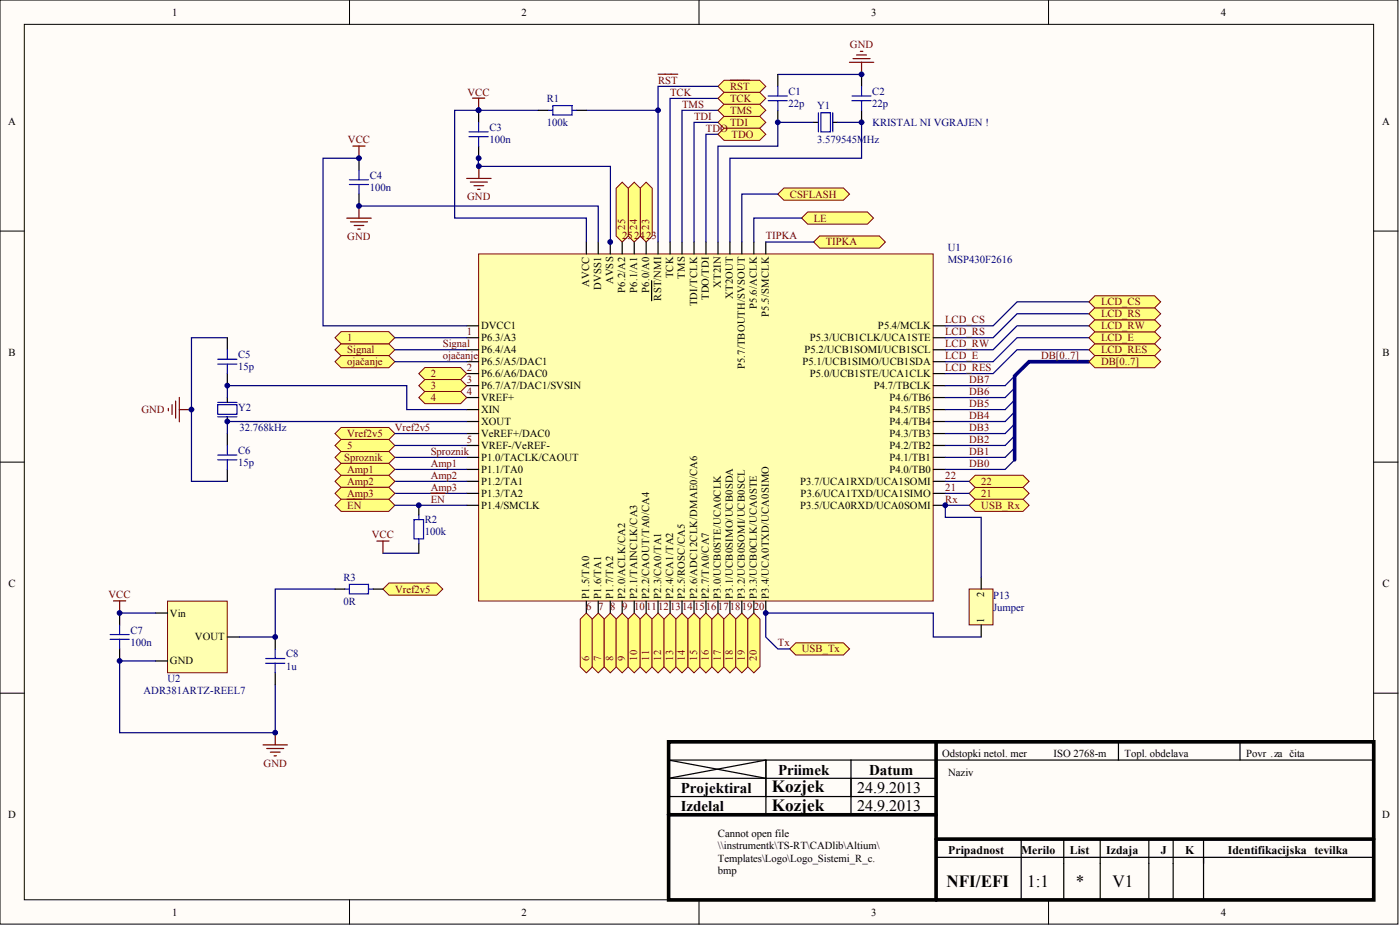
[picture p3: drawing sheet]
<svg xmlns="http://www.w3.org/2000/svg" width="486mm" height="322mm" viewBox="0 0 486 322" stroke-linecap="round" stroke-linejoin="round" font-family="sans-serif">
<g fill="#fffcf8" stroke="#000" stroke-width=".35">
<path d="M0 0h485.1v320.4h-485.1z"/>
<path d="M8.4 8.4h468.2v303.6h-468.2z"/>
</g>
<path d="M121.3 0v8.4M242.5 0v8.4M363.8 0v8.4M0 80.1h8.4M476.7 80.1h8.4M0 160.2h8.4M476.7 160.2h8.4M0 240.3h8.4M476.7 240.3h8.4M121.3 312v8.4M242.5 312v8.4M363.8 312v8.4" fill="none" stroke="#000" stroke-width=".35"/>
<g fill="none" stroke="#000" stroke-width=".42">
<path d="M324.8 257.2h-92.8v6.3l33.8 6.3M388.1 257.2v6.3M430.3 257.2v6.3M232 276.2h33.8v-12.7h-33.8v19h33.8M265.8 269.8h29.5v6.4h-29.5v6.3h29.5M265.8 263.5l-33.8 6.3h33.8M295.3 263.5h181.4v29.5M295.3 263.5h-29.5v12.7M295.3 263.5v6.3M324.8 276.2h-29.5v6.3h29.5M324.8 269.8h-29.5v6.4M324.8 269.8v23.2"/>
<path d="M476.7 267.7v-10.5h-151.9v12.6M324.8 299.4v12.6h92.8M324.8 297.3h92.8M354.3 290.9v21.1M369.1 290.9v21.1M381.8 290.9v21.1M398.6 290.9v21.1M407.1 290.9v21.1M417.6 290.9v8.5M476.7 297.3h-59.1v14.7h59.1v-12.6"/>
</g>
<path d="M324.8 257.2h-92.8v25.3M324.8 257.2h151.9v54.8h-151.9M324.8 257.2v54.8M232 282.5v29.5h92.8M232 282.5h92.8M324.8 290.9h151.9" fill="none" stroke="#000" stroke-width="1.3"/>
<path d="M166.1 88h157.7v120.4h-157.7z" fill="#ffffb0" stroke="#800000" stroke-width=".35"/>
<g fill="none" stroke="#000" stroke-width=".42">
<path d="M203.4 83.9v4.1M207.6 83.9v4.1M211.8 83.9v4.1M215.9 83.9v4.1M220.1 83.9v4.1M224.2 83.9v4.1M226.1 97.3v7M228.3 83.9v4.1M232.5 83.9v4.1M236.6 83.9v4.1M240.8 83.9v4.1M245 83.9v4.1"/>
<path d="M249.1 83.9v4.1M253.3 83.9v4.1M257.4 83.9v4.1M261.6 83.9v4.1M265.7 83.9v4.1M161.9 113h4.2M161.9 117.1h4.2M323.8 113h4.2M323.8 117.1h4.2M161.9 121.3h4.2M161.9 125.4h4.2M161.9 129.5h4.2"/>
<path d="M161.9 137.8h4.2M161.9 133.7h4.2M323.8 121.3h4.2M323.8 125.4h4.2M323.8 129.5h4.2M323.8 137.8h4.2M323.8 133.7h4.2M161.9 146.1h4.2M161.9 142h4.2M161.9 158.6h4.2M161.9 154.4h4.2M161.9 150.3h4.2"/>
<path d="M323.8 146.1h4.2M323.8 142h4.2M323.8 158.6h4.2M323.8 154.4h4.2M323.8 150.3h4.2M161.9 171.1h4.2M161.9 166.9h4.2M161.9 162.8h4.2M161.9 175.2h4.2M323.8 171.1h4.2M323.8 166.9h4.2M323.8 162.8h4.2"/>
<path d="M323.8 175.2h4.2M203.4 208.4v4.1M207.6 208.4v4.1M211.8 208.4v4.1M215.9 208.4v4.1M220.1 208.4v4.1M224.2 208.4v4.1M228.3 208.4v4.1M232.5 208.4v4.1M236.6 208.4v4.1M240.8 208.4v4.1M245 208.4v4.1"/>
<path d="M249.1 208.4v4.1M253.3 208.4v4.1M257.4 208.4v4.1M261.6 208.4v4.1M265.7 208.4v4.1"/>
</g>
<path d="M352.1 138.7l-3.3 3.3h-20.8M352.1 134.5l-3.3 3.3h-20.8M352.1 130.4l-3.3 3.3h-20.8M377.8 121.3h-24.9l-8.3 8.2h-16.6M352.1 159.4l-3.3 3.4h-20.8M352.1 155.3l-3.3 3.3h-20.8M352.1 151.1l-3.3 3.3h-20.8M352.1 147l-3.3 3.3h-20.8M352.1 142.8l-3.3 3.3h-20.8" fill="none" stroke="#000080" stroke-width=".42"/>
<path d="M377.8 125.4h-20.7l-5 5v29" fill="none" stroke="#000080" stroke-width="1.3"/>
<g fill="#ffff80" stroke="#800000" stroke-width=".35">
<path d="M377.8 121.3l2.1-2.1h20.7l2.1 2.1-2.1 2.1h-20.7z" fill-rule="evenodd"/>
<path d="M377.8 125.4l2.1-2.1h20.7l2.1 2.1-2.1 2.1h-20.7z" fill-rule="evenodd"/>
</g>
<path d="M377.8 117.1h-24.9l-8.3 8.3h-16.6" fill="none" stroke="#000080" stroke-width=".42"/>
<path d="M377.8 117.1l2.1-2.1h20.7l2.1 2.1-2.1 2.1h-20.7z" fill-rule="evenodd" fill="#ffff80" stroke="#800000" stroke-width=".35"/>
<path d="M377.8 113h-24.9l-8.3 8.3h-16.6" fill="none" stroke="#000080" stroke-width=".42"/>
<path d="M377.8 113l2.1-2.1h20.7l2.1 2.1-2.1 2.1h-20.7z" fill-rule="evenodd" fill="#ffff80" stroke="#800000" stroke-width=".35"/>
<path d="M377.8 108.8h-24.9l-8.3 8.3h-16.6" fill="none" stroke="#000080" stroke-width=".42"/>
<path d="M377.8 108.8l2.1-2.1h20.7l2.1 2.1-2.1 2.1h-20.7z" fill-rule="evenodd" fill="#ffff80" stroke="#800000" stroke-width=".35"/>
<path d="M377.8 104.7h-24.9l-8.3 8.3h-16.6" fill="none" stroke="#000080" stroke-width=".42"/>
<g fill="#ffff80" stroke="#800000" stroke-width=".35">
<path d="M377.8 104.7l2.1-2.2h20.7l2.1 2.2-2.1 2.1h-20.7z" fill-rule="evenodd"/>
<path d="M282.3 83.9l2.1-2.1h20.7l2.1 2.1-2.1 2.1h-20.7z" fill-rule="evenodd"/>
<path d="M278.2 75.6l2.1-2.1h20.7l2.1 2.1-2.1 2.1h-20.7z" fill-rule="evenodd"/>
<path d="M269.9 67.3l2.1-2.1h20.7l2.1 2.1-2.1 2.1h-20.7z" fill-rule="evenodd"/>
<path d="M274 225l2.1-2.1h16.6l2.1 2.1-2.1 2.1h-16.6z" fill-rule="evenodd"/>
</g>
<path d="M164 34h4.2M166.1 34v4.3M166.2 57.6v4.3M161.9 61.9h8.5M163.2 63.1h5.9M164.5 64.4h3.3M165.7 65.7h.9" fill="none" stroke="#800000" stroke-width=".42"/>
<path d="M249.1 29.9l2.1-2.1h12.4l2.1 2.1-2.1 2.2h-12.4z" fill-rule="evenodd" fill="#ffff80" stroke="#800000" stroke-width=".35"/>
<path d="M253.3 27.8h6.9" fill="none" stroke="#800000" stroke-width=".42"/>
<path d="M249.1 34.1h-16.6v49.8" fill="none" stroke="#000080" stroke-width=".42"/>
<path d="M249.1 34.1l2.1-2.1h12.4l2.1 2.1-2.1 2.1h-12.4z" fill-rule="evenodd" fill="#ffff80" stroke="#800000" stroke-width=".35"/>
<path d="M249.1 38.3h-12.5v45.6" fill="none" stroke="#000080" stroke-width=".42"/>
<path d="M249.1 42.4l2.1-2.1h12.4l2.1 2.1-2.1 2.1h-12.4z" fill-rule="evenodd" fill="#ffff80" stroke="#800000" stroke-width=".35"/>
<path d="M249.1 42.4h-8.3v41.5M249.1 46.6h-4.1v37.3" fill="none" stroke="#000080" stroke-width=".42"/>
<g fill="#ffff80" stroke="#800000" stroke-width=".35">
<path d="M249.1 46.6l2.1-2.2h12.4l2.1 2.2-2.1 2.1h-12.4z" fill-rule="evenodd"/>
<path d="M249.1 38.3l2.1-2.2h12.4l2.1 2.2-2.1 2.1h-12.4z" fill-rule="evenodd"/>
</g>
<path d="M137 158.6h24.9" fill="none" stroke="#000080" stroke-width=".42"/>
<g fill="#ffff80" stroke="#800000" stroke-width=".35">
<path d="M116.3 158.6l2.1-2.1h16.5l2.1 2.1-2.1 2.1h-16.5z" fill-rule="evenodd"/>
<path d="M116.3 121.3l2.1-2.1h16.5l2.1 2.1-2.1 2.1h-16.5z" fill-rule="evenodd"/>
</g>
<path d="M186.8 38.3h-29v37.3h45.6v8.3M203.4 38.3h24.9M249.1 29.9h-20.8v54M124.6 54.9h-12.5v58.1h49.8M282.3 42.4h-12.4v8.3h-20.8v33.2M124.6 71.4h83v12.5M78.9 117.1h-12.5v49.8h12.5M137 121.3h24.9M137 162.8h24.9M137 166.9h24.9M137 171.1h24.9" fill="none" stroke="#000080" stroke-width=".42"/>
<path d="M122.5 50.6h4.2M124.6 50.6v4.3M120.3 75.6h8.5M121.6 76.9h5.9M122.9 78.2h3.4M124.1 79.4h.9M124.6 71.4v4.2M61 139.1v5.9M62.2 137.8v8.4M58.4 141.6v.8M59.7 140.3v3.4M62.2 142h4.2" fill="none" stroke="#800000" stroke-width=".42"/>
<g fill="#ffff80" stroke="#800000" stroke-width=".35">
<path d="M116.3 162.8l2.1-2.2h16.5l2.1 2.2-2.1 2.1h-16.5z" fill-rule="evenodd"/>
<path d="M116.3 166.9l2.1-2.1h16.5l2.1 2.1-2.1 2.1h-16.5z" fill-rule="evenodd"/>
<path d="M116.3 171.1l2.1-2.1h16.5l2.1 2.1-2.1 2.1h-16.5z" fill-rule="evenodd"/>
<path d="M116.3 175.2l2.1-2.1h16.5l2.1 2.1-2.1 2.1h-16.5z" fill-rule="evenodd"/>
</g>
<path d="M120.5 173.1h5" fill="none" stroke="#800000" stroke-width=".42"/>
<path d="M137 175.2h24.9" fill="none" stroke="#000080" stroke-width=".42"/>
<path d="M58.1 208.4h20.7v24.8h-20.7z" fill="#ffffb0" stroke="#800000" stroke-width=".35"/>
<path d="M54 212.5h4.1M54 229.2h4.1M78.9 220.9h4.2" fill="none" stroke="#000" stroke-width=".42"/>
<path d="M41.5 212.5h12.5M116.3 204.2h-20.8v16.7h-12.4" fill="none" stroke="#000080" stroke-width=".42"/>
<path d="M132.9 204.2l2.1-2.1h16.5l2.1 2.1-2.1 2.2h-16.5z" fill-rule="evenodd" fill="#ffff80" stroke="#800000" stroke-width=".35"/>
<path d="M269.9 25.8h29M290.6 42.4h8.3v12.5h-45.6v29M78.9 137.8v-4.1h62.2v8.3h20.8M54 229.2h-12.5v24.8h54v-16.6" fill="none" stroke="#000080" stroke-width=".42"/>
<path d="M297.3 19.1h3.3M298.5 17.8h.9M294.7 21.6h8.5M296 20.3h5.9M298.9 21.6v4.2M39.4 208.3h4.2M41.5 208.3v4.2M91.3 258.3h8.4M92.5 259.5h6M95.5 254v4.3M93.8 260.8h3.4M95.1 262h.8" fill="none" stroke="#800000" stroke-width=".42"/>
<path d="M282.3 42.4h1.7M289 42.4h1.6M78.9 137.8v1.7M78.9 144.5v1.6" fill="none" stroke="#000" stroke-width=".42"/>
<path d="M284 39.1v6.6M284.8 39.1h3.3v6.6h-3.3zM289 39.1v6.6M75.5 139.5h6.7M75.5 140.3h6.7v3.4h-6.7zM75.5 144.5h6.7" fill="none" stroke="#00f" stroke-width=".42"/>
<path d="M116.3 150.3l2.1-2.1h16.5l2.1 2.1-2.1 2.1h-16.5z" fill-rule="evenodd" fill="#ffff80" stroke="#800000" stroke-width=".35"/>
<path d="M137 150.3h24.9" fill="none" stroke="#000080" stroke-width=".42"/>
<path d="M116.3 125.4l2.1-2.1h16.5l2.1 2.1-2.1 2.1h-16.5z" fill-rule="evenodd" fill="#ffff80" stroke="#800000" stroke-width=".35"/>
<path d="M137 125.4h24.9M132.9 191.8h12.4" fill="none" stroke="#000080" stroke-width=".42"/>
<path d="M130.8 187.6h4.2M132.9 187.6v4.2" fill="none" stroke="#800000" stroke-width=".42"/>
<g fill="#ffff80" stroke="#800000" stroke-width=".35">
<path d="M116.3 117.1l2.1-2.1h16.5l2.1 2.1-2.1 2.1h-16.5z" fill-rule="evenodd"/>
<path d="M145.3 129.5l2.1-2.1h12.4l2.1 2.1-2.1 2.1h-12.4z" fill-rule="evenodd"/>
<path d="M145.3 133.7l2.1-2.1h12.4l2.1 2.1-2.1 2.1h-12.4z" fill-rule="evenodd"/>
<path d="M145.3 137.8l2.1-2.1h12.4l2.1 2.1-2.1 2.1h-12.4z" fill-rule="evenodd"/>
<path d="M116.3 154.4l2.1-2.1h16.5l2.1 2.1-2.1 2.2h-16.5z" fill-rule="evenodd"/>
<path d="M222.1 214.7l2.1-2.2 2.1 2.2v16.5l-2.1 2.1-2.1-2.1z" fill-rule="evenodd"/>
<path d="M238.7 214.7l2.1-2.2 2.1 2.2v16.5l-2.1 2.1-2.1-2.1z" fill-rule="evenodd"/>
<path d="M242.8 214.7l2.2-2.2 2.1 2.2v16.5l-2.1 2.1-2.2-2.1z" fill-rule="evenodd"/>
<path d="M247 214.7l2.1-2.2 2.1 2.2v16.5l-2.1 2.1-2.1-2.1z" fill-rule="evenodd"/>
<path d="M251.2 214.7l2.1-2.2 2.1 2.2v16.5l-2.1 2.1-2.1-2.1z" fill-rule="evenodd"/>
<path d="M255.3 214.7l2.1-2.2 2.1 2.2v16.5l-2.1 2.1-2.1-2.1z" fill-rule="evenodd"/>
<path d="M259.5 214.7l2.1-2.2 2.1 2.2v16.5l-2.1 2.1-2.1-2.1z" fill-rule="evenodd"/>
<path d="M336.3 171.1l2.1-2.1h16.6l2.1 2.1-2.1 2.1h-16.6z" fill-rule="evenodd"/>
<path d="M336.3 166.9l2.1-2.1h16.6l2.1 2.1-2.1 2.1h-16.6z" fill-rule="evenodd"/>
<path d="M222.1 65.3l2.1-2.1 2.1 2.1v16.5l-2.1 2.1-2.1-2.1z" fill-rule="evenodd"/>
<path d="M218 65.3l2.1-2.1 2.1 2.1v16.5l-2.1 2.1-2.1-2.1z" fill-rule="evenodd"/>
<path d="M213.8 65.3l2.1-2.1 2.1 2.1v16.5l-2.1 2.1-2.1-2.1z" fill-rule="evenodd"/>
</g>
<path d="M137 117.1h24.9M137 154.4h24.9" fill="none" stroke="#000080" stroke-width=".42"/>
<g fill="none" stroke="#00f" stroke-width=".42">
<path d="M190.2 38.3h1.6M191.8 36.6h6.7v3.3h-6.7zM198.5 38.3h1.6M266.6 34.9h6.6M266.6 33.3h6.6M269.9 30v3.3M269.9 34.9v3.3M295.6 34.9h6.6M295.6 33.3h6.6M298.9 30v3.3M298.9 34.9v3.3M124.6 59.1v3.2"/>
<path d="M162.7 47.4h6.7M162.7 45.7h6.7M166.1 42.5v3.2M166.1 47.4v3.2M121.2 64h6.7M121.2 62.3h6.7M124.6 64v3.2M75.5 126.2h6.7M75.5 124.6h6.7M78.9 121.3v3.3M78.9 126.2v3.3M75.5 159.4h6.7"/>
<path d="M75.5 157.8h6.7M78.9 154.5v3.3M78.9 159.4v3.3M145.3 178.5v1.7M143.7 180.2h3.3v6.6h-3.3zM145.3 186.8v1.7M41.5 216.8v3.2M119.6 204.2h1.6M121.2 202.6h6.7v3.3h-6.7zM127.9 204.2h1.6M38.2 221.7h6.6M38.2 220h6.6"/>
<path d="M41.5 221.7v3.2M92.2 230h6.6M92.2 228.3h6.6M95.5 225.1v3.2M95.5 230v3.2"/>
</g>
<g fill="none" stroke="#000" stroke-width=".42">
<path d="M166.1 38.3v4.1M186.8 38.3h3.4M200.1 38.3h3.3M269.9 25.8v4.1M269.9 38.2v4.2M298.9 25.8v4.1M298.9 38.2v4.2M124.6 54.9v4.1M166.1 50.6v4.3M124.6 67.2v4.2M78.9 117.1v4.2M78.9 129.5v4.2"/>
<path d="M78.9 150.3v4.1M78.9 162.7v4.2M145.3 175.2v3.3M145.3 188.5v3.3M41.5 212.5v4.2M116.3 204.2h3.3M129.5 204.2h3.4M41.5 224.9v4.3M95.5 220.9v4.1M95.5 233.2v4.2"/>
</g>
<path d="M336.3 175.2l2.1-2.1h16.6l2.1 2.1-2.1 2.1h-16.6z" fill-rule="evenodd" fill="#ffff80" stroke="#800000" stroke-width=".35"/>
<path d="M228.3 25.7h6.9M149.5 171h4.9" fill="none" stroke="#800000" stroke-width=".42"/>
<path d="M269.9 67.3h-12.5v16.6M278.2 75.6h-16.6v8.3M265.7 83.9h16.6M161.9 146.1h-83v4.2M328 171.1h8.3M328 166.9h8.3" fill="none" stroke="#000080" stroke-width=".42"/>
<path d="M336.3 204.2h8.2v12.4h-8.2z" fill="#ffffb0" stroke="#800000" stroke-width=".35"/>
<path d="M340.5 200.1v4.1M340.5 216.7v4.2" fill="none" stroke="#000" stroke-width=".42"/>
<path d="M166.1 54.8l-.1 2.9h45.8v26.5M336.3 175.2h-8.3v4.2h12.5v20.7M340.5 220.9h-16.7v-8.4h-58.1v8.4l4.2 4.1h4.1" fill="none" stroke="#000080" stroke-width=".42"/>
<g fill="#000080" stroke="#000080" stroke-width=".35">
<circle cx="41.5" cy="229.1" r=".82"/>
<circle cx="41.5" cy="212.5" r=".82"/>
<circle cx="66.4" cy="142" r=".82"/>
<circle cx="78.9" cy="146.1" r=".82"/>
<circle cx="78.9" cy="133.7" r=".82"/>
<circle cx="95.5" cy="254" r=".82"/>
<circle cx="95.5" cy="220.8" r=".82"/>
<circle cx="124.5" cy="71.4" r=".82"/>
<circle cx="124.5" cy="54.8" r=".82"/>
<circle cx="145.3" cy="175.2" r=".82"/>
<circle cx="166.1" cy="54.8" r=".82"/>
<circle cx="166.1" cy="38.2" r=".82"/>
<circle cx="166.1" cy="57.6" r=".82"/>
<circle cx="211.7" cy="83.9" r=".82"/>
<circle cx="228.3" cy="38.2" r=".82"/>
<circle cx="265.7" cy="212.5" r=".82"/>
<circle cx="269.9" cy="42.4" r=".82"/>
<circle cx="298.9" cy="42.4" r=".82"/>
<circle cx="298.9" cy="25.8" r=".82"/>
<circle cx="328" cy="175.2" r=".82"/>
</g>
<g font-size="20.8" fill="#800000">
<text x="205.7" y="227.1">PO7</text>
<text x="213.8" y="227.1">PO9</text>
<text x="230.4" y="227.1">PO13</text>
</g>
<g font-size="5.9">
<text x="267.9" y="274.7">Kozjek</text>
<text x="267.9" y="281">Kozjek</text>
<text x="328.4" y="307.6">NFI/EFI</text>
<text x="356.4" y="307.6">1:1</text>
<text x="373.3" y="307.6">*</text>
<text x="386" y="307.6">V1</text>
</g>
<g font-size="5.6">
<text x="297.4" y="274.8">24.9.2013</text>
<text x="297.4" y="281.1">24.9.2013</text>
</g>
<g font-size="5.2">
<text x="270" y="268.6">Priimek</text>
<text x="301.6" y="268.6">Datum</text>
<text x="236.2" y="274.9">Projektiral</text>
<text x="236.2" y="281.2">Izdelal</text>
</g>
<g font-size="4.1">
<text x="329" y="296.3">Pripadnost</text>
<text x="354.3" y="296.3">Merilo</text>
<text x="371.2" y="296.3">List</text>
<text x="383.9" y="296.3">Izdaja</text>
<text x="402.8" y="296.3">J</text>
<text x="411.3" y="296.3">K</text>
<text x="426" y="296.3">Identifikacijska ? tevilka</text>
</g>
<g font-size="3.7">
<text x="59.7" y="5.4">1</text>
<text x="181" y="5.4">2</text>
<text x="302.3" y="5.4">3</text>
<text x="423.6" y="5.4">4</text>
<text x="2.9" y="43.4">A</text>
<text x="479.5" y="43.4">A</text>
<text x="204.5" y="99.4" transform="rotate(-90 204.5 99.4)">AVCC</text>
<text x="208.6" y="100.5" transform="rotate(-90 208.6 100.5)">DVSS1</text>
<text x="212.8" y="98.6" transform="rotate(-90 212.8 98.6)">AVSS</text>
<text x="216.9" y="101.5" transform="rotate(-90 216.9 101.5)">P6.2/A2</text>
<text x="221.1" y="101.5" transform="rotate(-90 221.1 101.5)">P6.1/A1</text>
<text x="225.2" y="101.5" transform="rotate(-90 225.2 101.5)">P6.0/A0</text>
<text x="233.5" y="96.5" transform="rotate(-90 233.5 96.5)">TCK</text>
<text x="237.7" y="96.7" transform="rotate(-90 237.7 96.7)">TMS</text>
<text x="250.2" y="99.9" transform="rotate(-90 250.2 99.9)">XT2IN</text>
<text x="229.4" y="104.3" transform="rotate(-90 229.4 104.3)">RST/NMI</text>
<text x="241.9" y="106.2" transform="rotate(-90 241.9 106.2)">TDI/TCLK</text>
<text x="246" y="104.1" transform="rotate(-90 246 104.1)">TDO/TDI</text>
<text x="254.3" y="103.6" transform="rotate(-90 254.3 103.6)">XT2OUT</text>
<text x="262.6" y="107.1" transform="rotate(-90 262.6 107.1)">P5.6/ACLK</text>
<text x="266.7" y="109.9" transform="rotate(-90 266.7 109.9)">P5.5/SMCLK</text>
<text x="166.9" y="114.2">DVCC1</text>
<text x="166.9" y="118.3">P6.3/A3</text>
<text x="281" y="118.3">P5.3/UCB1CLK/UCA1STE</text>
<text x="304.6" y="114.2">P5.4/MCLK</text>
<text x="3" y="123.5">B</text>
<text x="166.9" y="122.5">P6.4/A4</text>
<text x="279.2" y="122.5">P5.2/UCB1SOMI/UCB1SCL</text>
<text x="479.7" y="123.5">B</text>
<text x="166.9" y="126.6">P6.5/A5/DAC1</text>
<text x="166.9" y="130.7">P6.6/A6/DAC0</text>
<text x="258.4" y="128" transform="rotate(-90 258.4 128)">P5.7/TBOUTH/SVSOUT</text>
<text x="278.4" y="126.6">P5.1/UCB1SIMO/UCB1SDA</text>
<text x="281" y="130.7">P5.0/UCB1STE/UCA1CLK</text>
<text x="166.9" y="134.9">P6.7/A7/DAC1/SVSIN</text>
<text x="303.2" y="134.9">P4.7/TBCLK</text>
<text x="166.9" y="139">VREF+</text>
<text x="166.9" y="143.2">XIN</text>
<text x="308.6" y="139">P4.6/TB6</text>
<text x="308.6" y="143.2">P4.5/TB5</text>
<text x="166.9" y="147.3">XOUT</text>
<text x="308.6" y="147.3">P4.4/TB4</text>
<text x="166.9" y="151.5">VeREF+/DAC0</text>
<text x="166.9" y="155.6">VREF-/VeREF-</text>
<text x="308.6" y="155.6">P4.2/TB2</text>
<text x="308.6" y="151.5">P4.3/TB3</text>
<text x="166.9" y="159.8">P1.0/TACLK/CAOUT</text>
<text x="308.6" y="159.8">P4.1/TB1</text>
<text x="166.9" y="164">P1.1/TA0</text>
<text x="308.6" y="164">P4.0/TB0</text>
<text x="166.9" y="172.3">P1.3/TA2</text>
<text x="166.9" y="168.1">P1.2/TA1</text>
<text x="277.6" y="168.1">P3.7/UCA1RXD/UCA1SOMI</text>
<text x="277.8" y="172.3">P3.6/UCA1TXD/UCA1SIMO</text>
<text x="166.9" y="176.4">P1.4/SMCLK</text>
<text x="277.6" y="176.4">P3.5/UCA0RXD/UCA0SOMI</text>
<text x="3" y="203.6">C</text>
<text x="479.7" y="203.6">C</text>
<text x="204.5" y="207.6" transform="rotate(-90 204.5 207.6)">P1.5/TA0</text>
<text x="208.6" y="207.6" transform="rotate(-90 208.6 207.6)">P1.6/TA1</text>
<text x="212.8" y="207.6" transform="rotate(-90 212.8 207.6)">P1.7/TA2</text>
<text x="216.9" y="207.6" transform="rotate(-90 216.9 207.6)">P2.0/ACLK/CA2</text>
<text x="221.1" y="207.6" transform="rotate(-90 221.1 207.6)">P2.1/TAINCLK/CA3</text>
<text x="225.2" y="207.6" transform="rotate(-90 225.2 207.6)">P2.2/CAOUT/TA0/CA4</text>
<text x="229.4" y="207.6" transform="rotate(-90 229.4 207.6)">P2.3/CA0/TA1</text>
<text x="233.5" y="207.6" transform="rotate(-90 233.5 207.6)">P2.4/CA1/TA2</text>
<text x="237.7" y="207.6" transform="rotate(-90 237.7 207.6)">P2.5/ROSC/CA5</text>
<text x="241.9" y="207.6" transform="rotate(-90 241.9 207.6)">P2.6/ADC12CLK/DMAE0/CA6</text>
<text x="246" y="207.6" transform="rotate(-90 246 207.6)">P2.7/TA0/CA7</text>
<text x="250.2" y="207.6" transform="rotate(-90 250.2 207.6)">P3.0/UCB0STE/UCA0CLK</text>
<text x="254.3" y="207.6" transform="rotate(-90 254.3 207.6)">P3.1/UCB0SIMO/UCB0SDA</text>
<text x="258.4" y="207.6" transform="rotate(-90 258.4 207.6)">P3.2/UCB0SOMI/UCB0SCL</text>
<text x="262.6" y="207.6" transform="rotate(-90 262.6 207.6)">P3.3/UCB0CLK/UCA0STE</text>
<text x="266.7" y="207.6" transform="rotate(-90 266.7 207.6)">P3.4/UCA0TXD/UCA0SIMO</text>
<text x="341.5" y="207" transform="rotate(-90 341.5 207)">2</text>
<text x="59" y="213.7">Vin</text>
<text x="341.5" y="215.8" transform="rotate(-90 341.5 215.8)">1</text>
<text x="67.7" y="222.1">VOUT</text>
<text x="59" y="230.4">GND</text>
<text x="326.9" y="262.6">Odstopki netol. mer</text>
<text x="365.6" y="262.6">ISO 2768-m</text>
<text x="390.2" y="262.6">Topl. obdelava</text>
<text x="432.4" y="262.6">Povr? . za? čita</text>
<text x="329" y="268.9">Naziv</text>
<text x="2.9" y="283.7">D</text>
<text x="479.5" y="283.7">D</text>
<text x="249.1" y="290.3">Cannot open file</text>
<text x="249.1" y="294.5">\\instrumentk\TS-RT\CADlib\Altium\</text>
<text x="249.1" y="298.7">Templates\Logo\Logo_Sistemi_R_c.</text>
<text x="249.1" y="302.9">bmp</text>
<text x="59.7" y="317.4">1</text>
<text x="181" y="317.4">2</text>
<text x="302.3" y="317.4">3</text>
<text x="423.6" y="317.4">4</text>
</g>
<g font-size="3.7" fill="#800000">
<text x="294.9" y="16.5">GND</text>
<text x="228.3" y="29">RST</text>
<text x="162.2" y="33.1">VCC</text>
<text x="232.5" y="33.2">TCK</text>
<text x="253.3" y="31.1">RST</text>
<text x="253.3" y="35.3">TCK</text>
<text x="236.6" y="37.3">TMS</text>
<text x="240.8" y="41.5">TDI</text>
<text x="253.3" y="39.4">TMS</text>
<text x="245" y="45.6">TDO</text>
<text x="253.3" y="43.6">TDI</text>
<text x="253.8" y="47.8">TDO</text>
<text x="120.7" y="49.7">VCC</text>
<text x="162.1" y="69.4">GND</text>
<text x="274.1" y="68.5">CSFLASH</text>
<text x="282.4" y="76.8">LE</text>
<text x="120.5" y="83.2">GND</text>
<text x="215.9" y="83">252423</text>
<text x="216.9" y="79.7" transform="rotate(-90 216.9 79.7)">25</text>
<text x="221.1" y="79.7" transform="rotate(-90 221.1 79.7)">24</text>
<text x="225.2" y="79.7" transform="rotate(-90 225.2 79.7)">23</text>
<text x="265.7" y="83">TIPKA</text>
<text x="286.5" y="85.1">TIPKA</text>
<text x="382" y="105.9">LCD_CS</text>
<text x="328" y="112.1">LCD_CS</text>
<text x="382" y="110">LCD_RS</text>
<text x="120.5" y="118.3">1</text>
<text x="161.9" y="116.2">1</text>
<text x="328" y="116.2">LCD_RS</text>
<text x="382" y="118.3">LCD_E</text>
<text x="382" y="114.2">LCD_RW</text>
<text x="120.5" y="122.5">Signal</text>
<text x="153.6" y="120.4">Signal</text>
<text x="153.6" y="124.5">ojačanje</text>
<text x="328" y="124.5">LCD_E</text>
<text x="328" y="120.4">LCD_RW</text>
<text x="361.2" y="124.5">DB[0..7]</text>
<text x="382" y="122.5">LCD_RES</text>
<text x="120.5" y="126.6">ojačanje</text>
<text x="149.5" y="130.7">2</text>
<text x="161.9" y="128.6">2</text>
<text x="328" y="128.6">LCD_RES</text>
<text x="382" y="126.6">DB[0..7]</text>
<text x="149.5" y="134.9">3</text>
<text x="161.9" y="132.8">3</text>
<text x="161.9" y="136.9">4</text>
<text x="336.3" y="136.9">DB6</text>
<text x="336.3" y="132.8">DB7</text>
<text x="49.1" y="143.2">GND</text>
<text x="149.5" y="139">4</text>
<text x="336.3" y="141.1">DB5</text>
<text x="137" y="149.4">Vref2v5</text>
<text x="336.3" y="149.4">DB3</text>
<text x="336.3" y="145.2">DB4</text>
<text x="120.5" y="151.5">Vref2v5</text>
<text x="120.5" y="155.6">5</text>
<text x="161.9" y="153.5">5</text>
<text x="336.3" y="153.5">DB2</text>
<text x="119.4" y="159.8">Sproznik</text>
<text x="149.5" y="157.7">Sproznik</text>
<text x="149.5" y="161.8">Amp1</text>
<text x="336.3" y="161.8">DB0</text>
<text x="336.3" y="157.7">DB1</text>
<text x="120.5" y="164">Amp1</text>
<text x="149.5" y="166">Amp2</text>
<text x="328" y="166">22</text>
<text x="120.5" y="168.1">Amp2</text>
<text x="120.5" y="172.3">Amp3</text>
<text x="149.5" y="170.2">Amp3</text>
<text x="328" y="170.2">21</text>
<text x="340.5" y="172.3">21</text>
<text x="340.5" y="168.1">22</text>
<text x="120.5" y="176.4">EN</text>
<text x="149.5" y="174.3">EN</text>
<text x="328" y="174.3">Rx</text>
<text x="340.5" y="176.4">USB_Rx</text>
<text x="129" y="186.7">VCC</text>
<text x="37.7" y="207.4">VCC</text>
<text x="137.1" y="205.4">Vref2v5</text>
<text x="203.4" y="211.6">6</text>
<text x="207.6" y="211.6">7</text>
<text x="211.8" y="211.6">8</text>
<text x="215.9" y="211.6">9</text>
<text x="220.1" y="211.6">101112</text>
<text x="232.5" y="211.6">13</text>
<text x="236.6" y="211.6">141516</text>
<text x="249.1" y="211.6">171819</text>
<text x="261.6" y="211.6">20</text>
<text x="269.9" y="224.1">Tx</text>
<text x="278.2" y="226.2">USB_Tx</text>
<text x="204.5" y="229.1" transform="rotate(-90 204.5 229.1)">6</text>
<text x="208.6" y="229.1" transform="rotate(-90 208.6 229.1)">7</text>
<text x="212.8" y="229.1" transform="rotate(-90 212.8 229.1)">8</text>
<text x="216.9" y="229.1" transform="rotate(-90 216.9 229.1)">9</text>
<text x="221.1" y="229.1" transform="rotate(-90 221.1 229.1)">10</text>
<text x="225.2" y="229.1" transform="rotate(-90 225.2 229.1)">11</text>
<text x="229.4" y="229.1" transform="rotate(-90 229.4 229.1)">12</text>
<text x="233.5" y="229.1" transform="rotate(-90 233.5 229.1)">13</text>
<text x="237.7" y="229.1" transform="rotate(-90 237.7 229.1)">14</text>
<text x="241.9" y="229.1" transform="rotate(-90 241.9 229.1)">15</text>
<text x="246" y="229.1" transform="rotate(-90 246 229.1)">16</text>
<text x="250.2" y="229.1" transform="rotate(-90 250.2 229.1)">17</text>
<text x="254.3" y="229.1" transform="rotate(-90 254.3 229.1)">18</text>
<text x="258.4" y="229.1" transform="rotate(-90 258.4 229.1)">19</text>
<text x="262.6" y="229.1" transform="rotate(-90 262.6 229.1)">20</text>
<text x="91.5" y="265.8">GND</text>
</g>
<g font-size="3.7" fill="#000080">
<text x="189.7" y="35.3">R1</text>
<text x="273.6" y="32.9">C1</text>
<text x="302.7" y="32.9">C2</text>
<text x="273.6" y="37.1">22p</text>
<text x="283.6" y="37.8">Y1</text>
<text x="302.7" y="37.1">22p</text>
<text x="169.8" y="45.4">C3</text>
<text x="189.7" y="43.6">100k</text>
<text x="302.7" y="43.7">KRISTAL NI VGRAJEN !</text>
<text x="169.8" y="49.6">100n</text>
<text x="283.6" y="49.4">3.579545MHz</text>
<text x="128.3" y="62">C4</text>
<text x="128.3" y="66.2">100n</text>
<text x="328.9" y="87.1">U1</text>
<text x="328.9" y="91.4">MSP430F2616</text>
<text x="82.6" y="124.2">C5</text>
<text x="82.6" y="128.4">15p</text>
<text x="82.6" y="142.4">Y2</text>
<text x="83.1" y="149.4">32.768kHz</text>
<text x="82.6" y="157.4">C6</text>
<text x="82.6" y="161.6">15p</text>
<text x="147.4" y="181.4">R2</text>
<text x="147.4" y="185.6">100k</text>
<text x="119.2" y="201.3">R3</text>
<text x="119.2" y="209.6">0R</text>
<text x="344.6" y="207.5">P13</text>
<text x="344.6" y="211.8">Jumper</text>
<text x="45.3" y="219.6">C7</text>
<text x="45.3" y="223.9">100n</text>
<text x="99.3" y="228">C8</text>
<text x="99.3" y="232.2">1u</text>
<text x="58.1" y="236.6">U2</text>
<text x="49.8" y="240.7">ADR381ARTZ-REEL7</text>
</g>
</svg>
